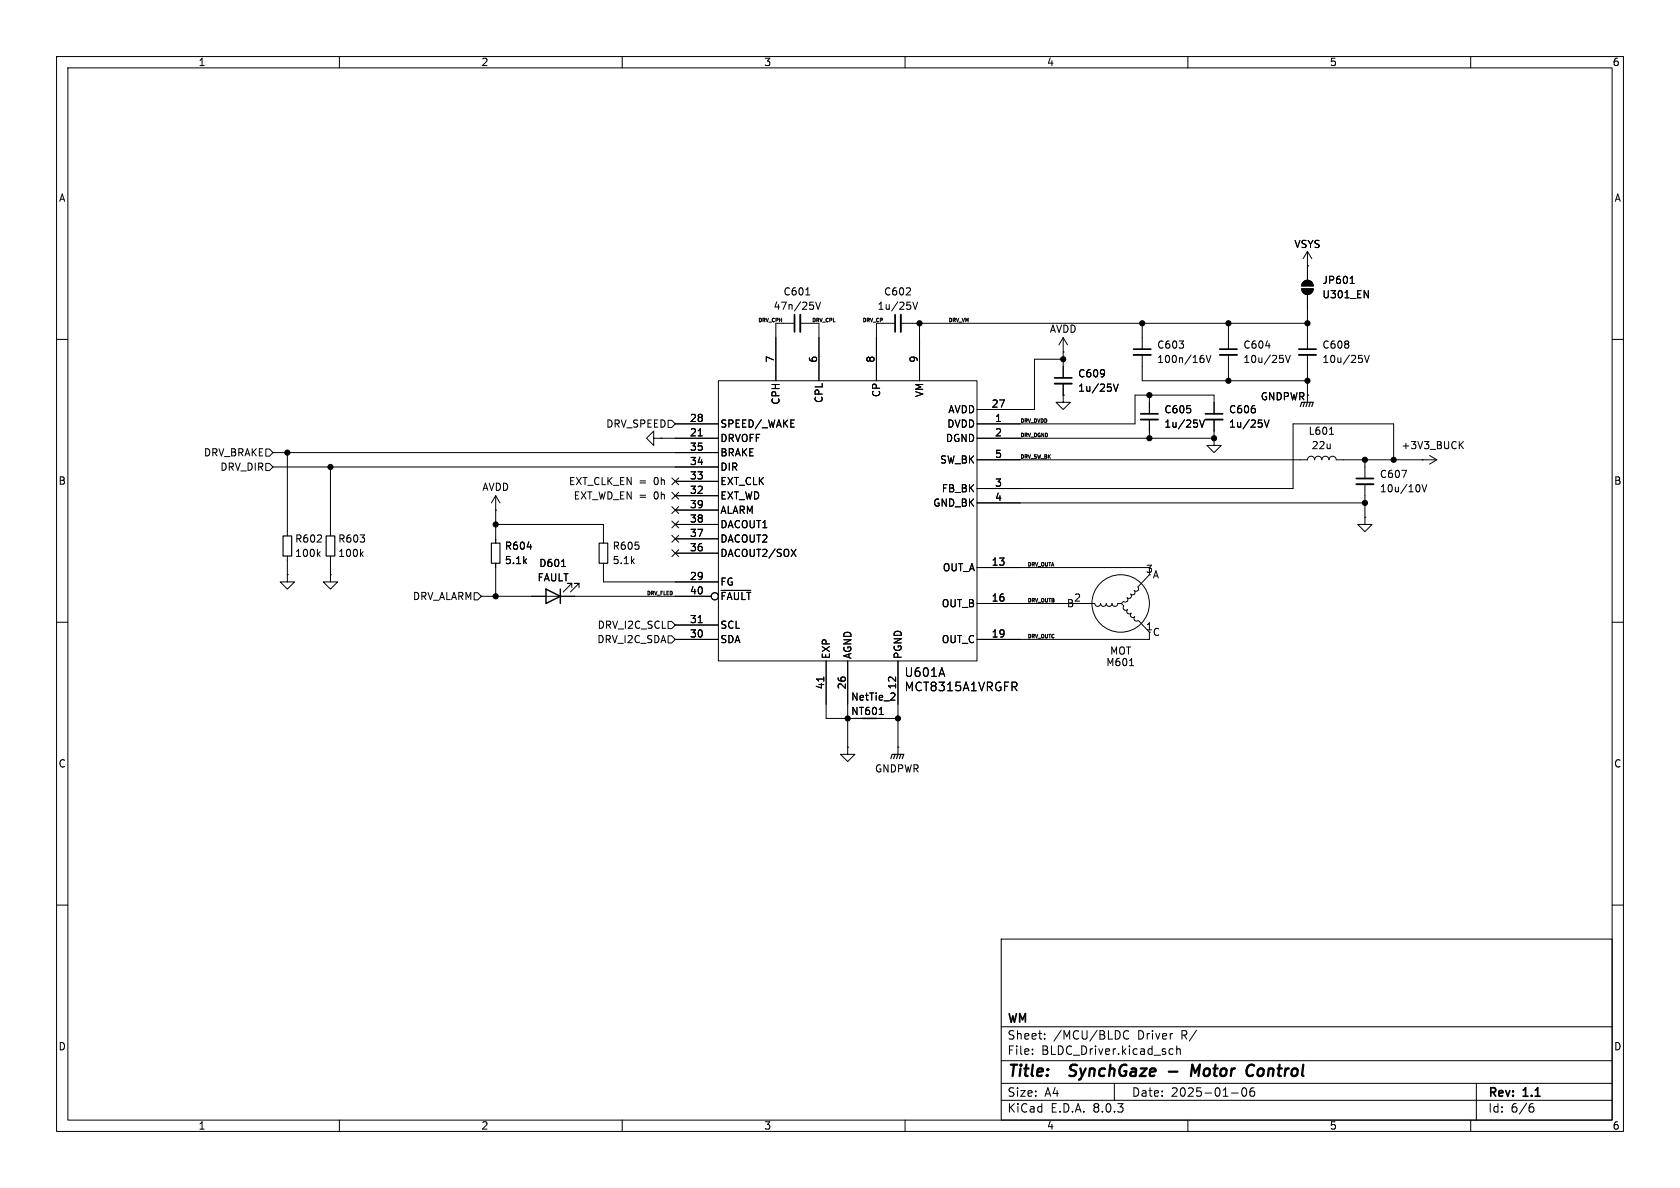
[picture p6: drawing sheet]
<svg xmlns="http://www.w3.org/2000/svg" width="297mm" height="210mm" viewBox="0 0 297 210" stroke-linecap="round" stroke-linejoin="round" font-family="sans-serif">
<g fill="none" stroke="#000" stroke-width=".18">
<path d="M10 10h277v190h-277zM12 12h273v186h-273zM60 10v2M110 10v2M160 10v2M210 10v2M260 10v2M10 60h2M140.5 57.2h-3.3v10.1M141.5 57.2h2M142.5 52.1h.7M143.8 54v.6"/>
<path d="M144.2 53.4l.4 1.3 .5-1.3M144.8 57.2v10.1M158.2 57.2h-3.3v10.1M159.3 57.2h71.8M161.4 53.4l.4 1.3 .4-1.3M162.6 57.2v10.1M188 59.7v7.1M188 59.7l-.8 1.3M188 59.7l.7 1.3M201.9 57.2v4.5M217.2 57.2v4.5M230.1 51.1h2.1a1.02 1.02 0 0 1-1.1 1 1.02 1.02 0 0 1-1-1z"/>
<path d="M230.4 49.8a1.02 1.02 0 0 1 1.1-.2 1.02 1.02 0 0 1 .7 .9h-2.1zM231.1 47h.1M231.1 44.5v5M231.1 52.1v9.6M231.1 44.5l-.7 1.2M231.1 44.5l.8 1.2M238.7 50.1h.7M238.9 49l.2-.2v1.3M241.2 51.4l.7 1.2v-1.2M285 60h2M47 79.4h.6l.7 .6-.7 .6h-.6zM115.6 77.5v-1.3l-1.3 1.3 1.3 1.2v-1.2h1.2"/>
<path d="M116.8 77.5h.1M116.8 77.5h10.2M118.1 74.3h.6l.7 .6-.7 .7h-.6zM119.4 74.9h7.6M123.4 77.1h.8M127 67.3h45.7v49.5h-45.7zM139.8 75.5h.6M139.8 74.2h.6M172.7 77.5h41.9M188 69.9v1.2h1.2l-1.2 1.3-1.3-1.3h1.3M188 69.9h.1M188 62.2h.1"/>
<path d="M188 63.5h-5.1v8.9h-10.2M188 67.8v2.1M196.8 67.9l.5 1.3 .4-1.3M201.9 62.7v4.6h29.2M203.2 69.9v3.3M203.2 74.2v3.3M212.1 74.2l.4 1.3 .4-1.3M212.5 62.8h.2M212.6 63.3l.3 .2v.3l-.3 .3M213.2 62.8l.5 1.3 .4-1.3M214.6 77.5v1.2h1.3l-1.3 1.3-1.2-1.3h1.2M214.6 77.5h.1"/>
<path d="M214.6 73.2v-3.3h-13.9v5h-28M214.6 74.2v3.3M217.2 62.7v4.6M223.5 74.2l.4 1.3 .5-1.3M223.8 61.1h.7M226.8 63.4v.6M227.3 62.8l.4 1.3 .4-1.3M231.1 62.7v7.2M235 76.8h.8M240.8 63.4v.6M241.2 62.8l.5 1.3 .4-1.3M258.2 78.6l.5 .7"/>
<path d="M258.7 78l-.7 .8M47 81.9h.6l.7 .7-.7 .6h-.6zM48.3 82.6h78.7M48.3 80h78.7M50.8 80v14.7M50.8 98.3v3.3M56.2 97.9l.4 .5M56.6 97.5l-.5 .5M58.4 82.6v12.1M58.4 98.3v3.3M63.9 97.9l.3 .5M64.2 97.5l-.5 .5"/>
<path d="M87.6 90.2h.1M87.6 92.7h19.1v3.3M87.6 87.6l-.7 1.3M87.6 87.6v8.4M87.6 99.6v5.8M87.6 87.6l.8 1.3M93.2 96.7h.8M106.7 99.6v3.3h20.3M118.8 84.5l1.2 1.2M118.8 87l1.2 1.2M118.8 92.1l1.2 1.2M118.8 97.2l1.2 1.2"/>
<path d="M118.8 94.6l1.2 1.3M118.8 89.6l1.2 1.2M119.4 87.6h7.6M119.4 85.1h7.6M119.4 97.8h7.6M119.4 95.3h7.6M119.4 92.7h7.6M119.4 90.2h7.6M120 84.5l-1.2 1.2M120 87l-1.2 1.2M120 92.1l-1.2 1.2M120 97.2l-1.2 1.2"/>
<path d="M120 94.6l-1.2 1.3M120 89.6l-1.2 1.2M139.9 97.1l.8 1.3M140.7 97.1l-.8 1.3M172.7 81.3h58.4a.64 .64 0 0 1 .7-.7 .64 .64 0 0 1 .6 .7 .64 .64 0 0 1 .6-.7 .64 .64 0 0 1 .7 .7 .64 .64 0 0 1 .6-.7 .64 .64 0 0 1 .6 .7 .64 .64 0 0 1 .7-.7 .64 .64 0 0 1 .6 .7h17.8M172.7 88.9h68.6M241.3 91.4v1.3h1.3l-1.3 1.3-1.3-1.3h1.3M241.3 91.4h.1M241.3 81.3v3.3M241.3 85.6v5.8M246.4 81.3v-6.4h-17.8v11.5h-55.9M247.8 83.1h.9l-.6 1.3"/>
<path d="M251 85.9v.8M251.4 85.7l.4 1.2 .4-1.2M251.5 81.3h.1M252.7 80.5l1.3 .8M254 81.3l-1.3 .7M10 110h2M50.8 101.6v1.3h1.3l-1.3 1.2-1.3-1.2h1.3M50.8 101.6h.1M58.4 101.6v1.3h1.3l-1.3 1.2-1.3-1.2h1.3M58.4 101.6h.1M83.8 104.8h.7l.6 .6-.6 .6h-.7zM85.1 105.4h40.6"/>
<path d="M99.3 100.1h.7M101.1 103.9v-.8h-.8h.8l-1.5 1.5M102.4 103.9v-.8h-.8h.8l-1.6 1.5M118.1 112.4h.6l.7 .6-.7 .7h-.6zM118.1 109.9h.6l.7 .6-.7 .6h-.6zM119.4 113h7.6M119.4 110.5h7.6M123.4 110.1h.8M127.5 104.4h5.2M145.6 119.7v.7M146 116.8v10.2h5.1M149.9 116.8v15.3"/>
<path d="M158.7 116.8v16.6M172.7 106.7h20.8l.2 .3 .3 .2 .4-.2 .2-.3 .1 .3 .4 .2 .3-.2 .2-.3 .1 .3 .4 .2 .4-.2 .1-.3 .1 .3 .4 .2 .4-.2 .1-.3h.6M172.7 100.3h30.5M172.7 113h30.5M198.2 106.7l.4 .4M198.6 106.4l-.4 .3M198.7 107.1l-.1 .3 .1 .4 .3 .1 .3-.1-.1 .4 .3 .3 .5-.1-.2 .3 .1 .2 .3 .3 .4-.2-.1 .4 .2 .3 .3 .1 .2-.1M199.3 105.7l.1 .3-.1 .3-.4 .1-.3-.1M199.7 117.7h.7M201.3 109.7l1.9 2.1M203.2 101.6l-2 2.2 .1 .3-.1 .3-.4 .1-.3-.1 .2 .3-.1 .2-.3 .3-.4-.2 .1 .4-.2 .3-.3 .1-.2-.1M285 110h2"/>
<path d="M149.9 132.1v1.3h1.2l-1.2 1.2-1.3-1.2h1.3M149.9 132.1h.1M153.7 127h5M155.4 126.3h.8M158 122.5l.2 .2v.3l-.8 .8h.8M158.7 132.1h.1M10 160h2M285 160h2M177 166h108v32h-108zM60 198v2M110 198v2M160 198v2"/>
<path d="M177 194.5h108M177 191.5h108M177 187.5h108M177 181.5h108M182.5 186.3v.1M182.5 185.5v.1M184.7 183.6v.1M184.7 182.8v.1M197 191.5v3M199.5 182.3a.6 .6 0 0 0-.7 0 .6 .6 0 0 0-.2 .8 .56 .56 0 0 0 .3 .5 .56 .56 0 0 0 .6 0M206.8 186.3h.6M206.8 185.5h.6"/>
<path d="M208 185.5l.2-.1 .4 .1 .1 .9M208 184.9v1.5M210 198v2M217.7 193.2h1.2M219.7 192.4l.2-.1a.81 .81 0 0 1 .6 .6 .81 .81 0 0 1-.3 .8l-.2 .1a.81 .81 0 0 1-.3-1.4zM221.7 192.3a.59 .59 0 0 0-.7 .6v.6l.1 .2 .4 .1 .2-.1 .1-.5-.1-.3h-.5l-.2 .3M260 198v2M261 191.5v6.5M270.6 195.7h.3l.3 .3-.1 .5-.5 .1M271 195.1l-.4 .1"/>
<circle cx="126.4" cy="105.4" r=".63"/>
<circle cx="198.1" cy="106.7" r="5.1"/>
</g>
<path d="M189 190.1l.3 .1M189.3 188.4l-.1 .4 .1 .2M206.6 189.4h1.6M210.5 190.2l.3-2 .5 1.4 .8-1.4-.2 2M223.1 188.9a.62 .62 0 0 0-.7 .4v.7a.52 .52 0 0 0 .7 .1" fill="none" stroke="#000" stroke-width=".4"/>
<path d="M141.5 55.6v3.1M159.3 55.6v3.1M186.4 67.8h3.1M200.4 62.7h3.1M201.7 74.2h3M213.1 74.2h3.1M215.6 62.7h3.1M229.6 62.7h3.1M239.8 85.6h3" fill="none" stroke="#000" stroke-width=".33"/>
<path d="M140.5 55.6v3.1M158.2 55.6v3.1M186.4 66.8h3.1M200.4 61.7h3.1M201.7 73.2h3M213.1 73.2h3.1M215.6 61.7h3.1M229.6 61.7h3.1M239.8 84.6h3" fill="none" stroke="#000" stroke-width=".3"/>
<g fill="#000" stroke="#000" stroke-width=".18">
<path d="M230.1 51.1h2.1a1.02 1.02 0 0 1-1.1 1 1.02 1.02 0 0 1-1-1zM230.4 49.8a1.02 1.02 0 0 1 1.1-.2 1.02 1.02 0 0 1 .7 .9h-2.1z"/>
<circle cx="162.6" cy="57.2" r=".46"/>
<circle cx="201.9" cy="57.2" r=".46"/>
<circle cx="217.2" cy="57.2" r=".46"/>
<circle cx="231.1" cy="57.2" r=".46"/>
<circle cx="188" cy="63.5" r=".46"/>
<circle cx="203.2" cy="69.9" r=".46"/>
<circle cx="203.2" cy="77.5" r=".46"/>
<circle cx="214.6" cy="77.5" r=".46"/>
<circle cx="217.2" cy="67.3" r=".46"/>
<circle cx="231.1" cy="67.3" r=".46"/>
<circle cx="50.8" cy="80" r=".46"/>
<circle cx="58.4" cy="82.6" r=".46"/>
<circle cx="87.6" cy="92.7" r=".46"/>
<circle cx="241.3" cy="81.3" r=".46"/>
<circle cx="241.3" cy="88.9" r=".46"/>
<circle cx="246.4" cy="81.3" r=".46"/>
<circle cx="87.6" cy="105.4" r=".46"/>
<circle cx="149.9" cy="127" r=".46"/>
<circle cx="158.7" cy="127" r=".46"/>
</g>
<path d="M229.9 71.9l.2-.8h2.1l-.3 .8M230.6 71.1l-.2 .8M231.1 71.1l-.2 .8M231.6 71.1l-.2 .8M50 94.7h1.6v3.6h-1.6zM57.7 94.7h1.5v3.6h-1.5zM86.9 96h1.5v3.6h-1.5zM105.9 96h1.5v3.6h-1.5zM157.5 134.1l.2-.7h2.1l-.3 .7M158.2 133.4l-.2 .7M158.7 133.4l-.2 .7M159.3 133.4l-.3 .7" fill="none" stroke="#000" stroke-width=".2"/>
<path d="M96.5 104.1l2.6 1.3-2.6 1.3zM99.1 104.1v2.6" fill="none" stroke="#000" stroke-width=".25"/>
<g font-size="2.8">
<text x="178" y="190.9">Title:</text>
<text x="190" y="190.9">SynchGaze</text>
<text x="213" y="190.9">Motor</text>
<text x="223.6" y="190.9">Control</text>
</g>
<g font-size="2.1">
<text x="159.8" y="119.9">U601A</text>
<text x="159.8" y="122.4">MCT8315A1VRGFR</text>
<text x="178" y="184">Sheet:</text>
<text x="178" y="181.2">WM</text>
<text x="186.2" y="184">/MCU/BLDC</text>
<text x="201.2" y="184">Driver</text>
<text x="209" y="184">R/</text>
<text x="178" y="186.7">File:</text>
<text x="184.1" y="186.7">BLDC_Driver.kicad_sch</text>
<text x="178" y="196.9">KiCad</text>
<text x="178" y="194.1">Size:</text>
<text x="184.7" y="194.1">A4</text>
<text x="185.7" y="196.9">E.D.A.</text>
<text x="193.3" y="196.9">8.0.3</text>
<text x="200" y="194.1">Date:</text>
<text x="207" y="194.1">2025-01-06</text>
<text x="263" y="194.3">Rev:</text>
<text x="263" y="196.9">Id:</text>
<text x="267.1" y="196.9">6/6</text>
<text x="269.4" y="194.3">1.1</text>
</g>
<g font-size="1.8">
<text x="35" y="11.9">1</text>
<text x="85" y="11.9">2</text>
<text x="135" y="11.9">3</text>
<text x="185" y="11.9">4</text>
<text x="235" y="11.9">5</text>
<text x="285" y="11.9">6</text>
<text x="10.3" y="35.9">A</text>
<text x="285.3" y="35.9">A</text>
<text x="228.7" y="44">VSYS</text>
<text x="138.4" y="52.4">C601</text>
<text x="156.2" y="52.4">C602</text>
<text x="233.7" y="50.4">JP601</text>
<text x="233.7" y="52.9">U301_EN</text>
<text x="136.7" y="55">47n/25V</text>
<text x="155" y="55">1u/25V</text>
<text x="185.5" y="59">AVDD</text>
<text x="136.9" y="64.2" transform="rotate(-90 136.9 64.2)">7</text>
<text x="144.5" y="64.2" transform="rotate(-90 144.5 64.2)">6</text>
<text x="154.7" y="64.2" transform="rotate(-90 154.7 64.2)">8</text>
<text x="162.3" y="64.2" transform="rotate(-90 162.3 64.2)">9</text>
<text x="204.5" y="61.8">C603</text>
<text x="204.5" y="64.4">100n/16V</text>
<text x="219.7" y="61.8">C604</text>
<text x="219.7" y="64.4">10u/25V</text>
<text x="233.7" y="61.8">C608</text>
<text x="233.7" y="64.4">10u/25V</text>
<text x="138" y="71.6" transform="rotate(-90 138 71.6)">CPH</text>
<text x="145.6" y="71.3" transform="rotate(-90 145.6 71.3)">CPL</text>
<text x="155.8" y="70.3" transform="rotate(-90 155.8 70.3)">CP</text>
<text x="163.4" y="70.3" transform="rotate(-90 163.4 70.3)">VM</text>
<text x="190.5" y="66.9">C609</text>
<text x="190.5" y="69.4">1u/25V</text>
<text x="222.8" y="71">GNDPWR</text>
<text x="107.1" y="75.8">DRV_SPEED</text>
<text x="121.9" y="77.2">21</text>
<text x="121.9" y="74.7">28</text>
<text x="127.3" y="75.8">SPEED/_WAKE</text>
<text x="167.4" y="75.8">DVDD</text>
<text x="167.5" y="73.3">AVDD</text>
<text x="175.2" y="72.1">27</text>
<text x="175.8" y="74.7">1</text>
<text x="175.8" y="77.2">2</text>
<text x="205.7" y="73.3">C605</text>
<text x="205.7" y="75.8">1u/25V</text>
<text x="217.2" y="73.3">C606</text>
<text x="217.2" y="75.8">1u/25V</text>
<text x="231.2" y="77.1">L601</text>
<text x="36" y="80.9">DRV_BRAKE</text>
<text x="38.9" y="83.4">DRV_DIR</text>
<text x="121.9" y="82.3">34</text>
<text x="121.9" y="79.8">35</text>
<text x="127.3" y="78.3">DRVOFF</text>
<text x="127.3" y="83.4">DIR</text>
<text x="127.3" y="80.9">BRAKE</text>
<text x="166.1" y="82.1">SW_BK</text>
<text x="167.1" y="78.3">DGND</text>
<text x="175.8" y="81">5</text>
<text x="231.8" y="79.6">22u</text>
<text x="247.7" y="79.6">+3V3_BUCK</text>
<text x="10.3" y="85.9">B</text>
<text x="85.2" y="87">AVDD</text>
<text x="100.5" y="86">EXT_CLK_EN =</text>
<text x="101.3" y="88.5">EXT_WD_EN =</text>
<text x="115.7" y="86">0h</text>
<text x="115.7" y="88.5">0h</text>
<text x="121.9" y="87.4">32</text>
<text x="121.9" y="84.8">33</text>
<text x="121.9" y="89.9">39</text>
<text x="127.3" y="88.5">EXT_WD</text>
<text x="127.3" y="86">EXT_CLK</text>
<text x="164.9" y="89.8">GND_BK</text>
<text x="166.4" y="87.2">FB_BK</text>
<text x="175.8" y="86.1">3</text>
<text x="175.8" y="88.6">4</text>
<text x="243.8" y="84.7">C607</text>
<text x="243.8" y="87.2">10u/10V</text>
<text x="285.3" y="85.9">B</text>
<text x="121.9" y="95">37</text>
<text x="121.9" y="92.5">38</text>
<text x="127.3" y="93.6">DACOUT1</text>
<text x="127.3" y="91">ALARM</text>
<text x="52.1" y="96.1">R602</text>
<text x="52.1" y="98.7">100k</text>
<text x="59.7" y="96.1">R603</text>
<text x="59.7" y="98.7">100k</text>
<text x="89.2" y="97.4">R604</text>
<text x="89.2" y="99.9">5.1k</text>
<text x="95.2" y="100.4">D601</text>
<text x="108.2" y="97.4">R605</text>
<text x="108.2" y="99.9">5.1k</text>
<text x="121.9" y="97.5">36</text>
<text x="127.3" y="98.7">DACOUT2/SOX</text>
<text x="127.3" y="96.1">DACOUT2</text>
<text x="166.6" y="101.2">OUT_A</text>
<text x="175.2" y="100.1">13</text>
<text x="202.5" y="101.3">3</text>
<text x="72.9" y="106.3">DRV_ALARM</text>
<text x="94.9" y="103">FAULT</text>
<text x="121.9" y="102.6">29</text>
<text x="121.9" y="105.2">40</text>
<text x="127.3" y="103.7">FG</text>
<text x="127.3" y="106.3">~{FAULT}</text>
<text x="166.4" y="107.5">OUT_B</text>
<text x="175.2" y="106.4">16</text>
<text x="188.5" y="107.5">B</text>
<text x="189.8" y="106.4">2</text>
<text x="203.7" y="102.5">A</text>
<text x="105.5" y="113.9">DRV_I2C_SDA</text>
<text x="105.6" y="111.4">DRV_I2C_SCL</text>
<text x="121.9" y="112.8">30</text>
<text x="121.9" y="110.2">31</text>
<text x="127.3" y="113.9">SDA</text>
<text x="127.3" y="111.4">SCL</text>
<text x="166.4" y="113.9">OUT_C</text>
<text x="175.2" y="112.8">19</text>
<text x="202.5" y="111.5">1</text>
<text x="203.7" y="112.6">C</text>
<text x="146.9" y="116.6" transform="rotate(-90 146.9 116.6)">EXP</text>
<text x="150.7" y="116.6" transform="rotate(-90 150.7 116.6)">AGND</text>
<text x="159.6" y="116.6" transform="rotate(-90 159.6 116.6)">PGND</text>
<text x="195.5" y="118">M601</text>
<text x="196.1" y="115.9">MOT</text>
<text x="145.8" y="122" transform="rotate(-90 145.8 122)">41</text>
<text x="149.6" y="122" transform="rotate(-90 149.6 122)">26</text>
<text x="150.4" y="124.1">NetTie_2</text>
<text x="158.5" y="122" transform="rotate(-90 158.5 122)">12</text>
<text x="150.4" y="126.6">NT601</text>
<text x="10.3" y="135.9">C</text>
<text x="154.6" y="136.8">GNDPWR</text>
<text x="285.3" y="135.9">C</text>
<text x="10.3" y="185.9">D</text>
<text x="285.3" y="185.9">D</text>
<text x="35" y="199.9">1</text>
<text x="85" y="199.9">2</text>
<text x="135" y="199.9">3</text>
<text x="185" y="199.9">4</text>
<text x="235" y="199.9">5</text>
<text x="285" y="199.9">6</text>
</g>
<g font-size=".9">
<text x="133.9" y="57">DRV_CPH</text>
<text x="143.5" y="57">DRV_CPL</text>
<text x="152.3" y="57">DRV_CP</text>
<text x="167.6" y="57">DRV_VM</text>
<text x="180.3" y="74.8">DRV_DVDD</text>
<text x="180.3" y="77.3">DRV_DGND</text>
<text x="180.3" y="81.1">DRV_SW_BK</text>
<text x="181.6" y="100.2">DRV_OUTA</text>
<text x="114.3" y="105.2">DRV_FLED</text>
<text x="181.6" y="106.5">DRV_OUTB</text>
<text x="181.6" y="112.9">DRV_OUTC</text>
</g>
</svg>
